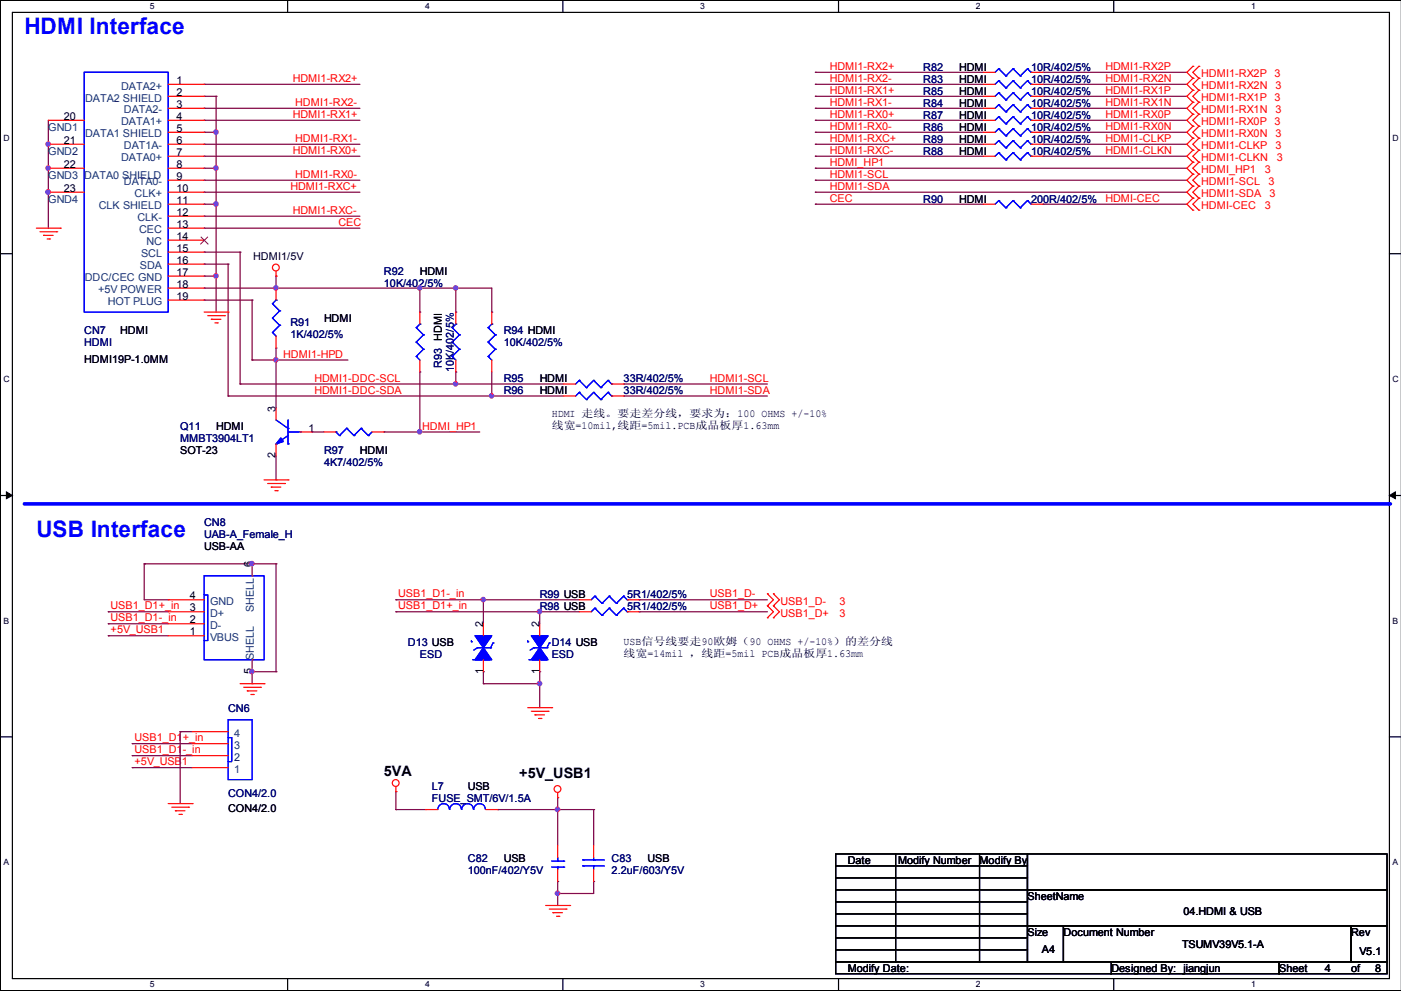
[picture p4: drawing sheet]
<svg xmlns="http://www.w3.org/2000/svg" width="297mm" height="210mm" viewBox="0 0 297 210" stroke-linecap="round" stroke-linejoin="round" font-family="sans-serif">
<path d="M2.6 2.6h291.9v204.7h-291.9zM297 .1h-296.9v209.8h296.9" fill="none" stroke="#000" stroke-width=".25"/>
<g fill="#fff">
<path d="M31.7 .3h1.1v2.1h-1.1z"/>
<path d="M31.7 207.6h1.1v2h-1.1z"/>
</g>
<path d="M61 .1v2.5M61 207.3v2.6" fill="none" stroke="#000" stroke-width=".25"/>
<g fill="#fff">
<path d="M90.1 .3h1v2.1h-1z"/>
<path d="M90.1 207.6h1v2h-1z"/>
</g>
<path d="M119.3 .1v2.5M119.3 207.3v2.6" fill="none" stroke="#000" stroke-width=".25"/>
<g fill="#fff">
<path d="M148.4 .3h1v2.1h-1z"/>
<path d="M148.4 207.6h1v2h-1z"/>
</g>
<path d="M177.7 .1v2.5M177.7 207.3v2.6" fill="none" stroke="#000" stroke-width=".25"/>
<g fill="#fff">
<path d="M206.8 .3h1.1v2.1h-1.1z"/>
<path d="M206.8 207.6h1.1v2h-1.1z"/>
</g>
<path d="M236.1 .1v2.5M236.1 207.3v2.6" fill="none" stroke="#000" stroke-width=".25"/>
<g fill="#fff">
<path d="M265.2 .3h1v2.1h-1z"/>
<path d="M265.2 207.6h1v2h-1z"/>
<path d="M.8 28.2h1.2v2h-1.2z"/>
<path d="M295.1 28.2h1.3v2h-1.3z"/>
<path d="M.8 79.3h1.2v2.1h-1.2z"/>
<path d="M295.1 79.3h1.3v2.1h-1.3z"/>
</g>
<path d="M.1 53.8h2.5M294.5 53.8h2.5" fill="none" stroke="#000" stroke-width=".25"/>
<g fill="#fff">
<path d="M.8 130.6h1.1v2h-1.1z"/>
<path d="M295.1 130.6h1.2v2h-1.2z"/>
</g>
<path d="M.1 105h2.5M294.5 105h2.5" fill="none" stroke="#000" stroke-width=".25"/>
<path d="M1.4 104.2l1.2 .8-1.2 .7zM294.5 105l1.2-.8v1.5z" fill="#000" stroke="#000" stroke-width=".21"/>
<g fill="#fff">
<path d="M.8 181.7h1.1v2h-1.1z"/>
<path d="M295.1 181.7h1.1v2h-1.1z"/>
</g>
<g fill="none" stroke="#000" stroke-width=".25">
<path d="M.1 156.1h2.5M294.5 156.1h2.5M177.1 180.9h40.7v22.9h-40.7zM177.1 183.5h.1M177.1 186h.1M177.1 188.6h.1M177.1 191.1h.1M177.1 193.6h.1M177.1 196.2h.1M177.1 198.7h.1M177.1 183.5h40.7M177.1 186h40.7"/>
<path d="M177.1 188.6h40.7M177.1 191.1h40.7M177.1 193.6h40.7M177.1 196.2h40.7M177.1 198.7h40.7M189.8 180.9v22.9M207.6 180.9v22.9M217.8 180.9h76.2v7.7h-76.2zM217.8 188.6h76.2v7.6h-76.2zM217.8 196.2h7.6v7.6h-7.6zM225.4 196.2h60.9v7.6h-60.9zM286.3 196.2h7.7v7.6h-7.7z"/>
<path d="M177.1 203.8h58.4v2.5h-58.4zM177.1 201.3h.1M177.1 201.3h40.7M189.8 203.8h.1M207.6 203.8h.1M235.5 203.8h35.6v2.5h-35.6zM271.1 203.8h22.9v2.5h-22.9z"/>
</g>
<g fill="none" stroke="#800040" stroke-width=".25">
<path d="M43.3 17.9h.1M43.3 17.9h33M172.8 15.3h.1M172.8 17.9h.1M172.8 17.9h35.6M172.8 15.3h35.6M221.1 17.9h.1M221.1 15.3h.1M221.1 17.9h30.4M221.1 15.3h30.4M10.2 30.6h.1M10.2 35.6h.1"/>
<path d="M10.2 25.5v22.8M43.3 25.5h.1M43.3 20.4h.1M43.3 22.9h.1M43.3 28h.1M43.3 35.6h.1M43.3 30.6h.1M43.3 33.1h.1M43.3 38.2h.1M43.3 25.5h33M43.3 20.4h2.5M43.3 22.9h33"/>
<path d="M43.3 28h2.5M43.3 35.6h2.5M43.3 30.6h33M43.3 33.1h33M43.3 38.2h33M45.8 20.4h.1M45.8 28h.1M45.8 35.6h.1M45.8 20.4v45.7M172.8 35.6h.1M172.8 38.2h.1M172.8 20.4h.1"/>
<path d="M172.8 22.9h.1M172.8 25.5h.1M172.8 28h.1M172.8 30.6h.1M172.8 33.1h.1M172.8 25.5h35.6M172.8 20.4h35.6M172.8 22.9h35.6M172.8 28h35.6M172.8 35.6h78.7M172.8 30.6h35.6M172.8 33.1h35.6"/>
<path d="M172.8 38.2h78.7M221.1 20.4h.1M221.1 22.9h.1M221.1 25.5h.1M221.1 28h.1M221.1 30.6h.1M221.1 33.1h.1M221.1 25.5h30.4M221.1 20.4h30.4M221.1 22.9h30.4M221.1 28h30.4M221.1 30.6h30.4"/>
<path d="M221.1 33.1h30.4M10.2 40.7h.1M43.3 43.3h.1M43.3 58.5h.1M43.3 40.7h.1M43.3 45.8h.1M43.3 53.4h.1M43.3 56h.1M43.3 48.3h.1M43.3 43.3h2.5M43.3 58.5h2.5M43.3 40.7h33"/>
<path d="M43.3 45.8h33M43.3 53.4h7.6M43.3 56h5M43.3 48.3h33M45.8 58.5h.1M45.8 43.3h.1M48.3 56h.1M48.3 56v27.9M50.9 53.4h.1M50.9 53.4v28M58.5 58.5h.1M58.5 58.5v2.5"/>
<path d="M172.8 43.3h.1M172.8 40.7h.1M172.8 43.3h35.6M172.8 40.7h78.7M221.1 43.3h.1M221.1 43.3h30.4M43.3 63.6h.1M43.3 61h.1M43.3 61h60.9v5.1M43.3 63.6h10.1M53.4 63.6h.1M53.4 76.3h.1"/>
<path d="M53.4 76.3h20.3M53.4 63.6v12.7M58.5 73.7h.1M58.5 76.3h.1M58.5 61h.1M58.5 73.7v12.7M89 61h.1M89 66.1h.1M89 78.8h.1M89 61v5.1M89 78.8v12.7M96.6 61h.1"/>
<path d="M96.6 78.8h.1M96.6 66.1h.1M96.6 61v5.1M96.6 78.8v2.6M104.2 66.1h.1M104.2 78.8v5.1M48.3 83.9h.1M48.3 83.9h71.2M50.9 81.4h.1M50.9 81.4h68.6M58.5 96.6v5.1M66.1 91.5h.1"/>
<path d="M66.1 91.5h2.6M81.4 91.5h.1M81.4 91.5h20.3M89 91.5h.1M96.6 81.4h.1M104.2 83.9h.1M132.2 81.4h.1M132.2 83.9h.1M132.2 81.4h30.4M132.2 83.9h30.4M30.6 119.5h.1M30.6 119.5v7.6h5"/>
<path d="M30.6 119.5h27.9M53.4 119.5h.1M53.4 119.5v2.5M58.5 101.7h.1M58.5 119.5h.1M58.5 119.5v22.8M22.9 134.7h.1M22.9 132.2h.1M22.9 129.6h.1M22.9 129.6h12.7M22.9 134.7h12.7M22.9 132.2h12.7"/>
<path d="M35.6 127.1h.1M53.4 139.8v5.1M83.9 127.1h.1M83.9 129.6h.1M83.9 129.6h38.9M83.9 127.1h38.9M102.4 127.1h.1M102.4 127.1v5.1M114.4 129.6h.1M114.4 129.6v2.6M135.5 127.1h.1M135.5 129.6h.1"/>
<path d="M135.5 129.6h27.1M135.5 127.1h27.1M28 157.6h.1M28 157.6h12.7M38.2 155h.1M38.2 155h2.5M38.2 155v15.3M53.4 142.3h.1M53.4 144.9h.1M53.4 142.3h5.1M58.5 142.3h.1M102.4 144.9h.1"/>
<path d="M102.4 142.3h.1M102.4 144.9h12M102.4 142.3v2.6M114.4 144.9h.1M114.4 142.3h.1M114.4 142.3v7.6M28 162.6h.1M28 160.1h.1M28 162.6h12.7M28 160.1h12.7M83.9 171.5h.1M83.9 167.7h.1"/>
<path d="M83.9 171.5h6.4M83.9 167.7v3.8M105.5 171.5h.1M105.5 171.5h20.3M118.2 171.5h.1M118.2 169h.1M118.2 169v10.2M125.8 171.5h.1M125.8 171.5v7.7M118.2 189.3h.1M118.2 186.8h.1M118.2 186.8v5.1"/>
<path d="M125.8 186.8h.1M125.8 186.8v2.5h-7.6"/>
</g>
<g fill="#f0f" stroke="#f0f" stroke-width=".25">
<circle cx="96.6" cy="61" r=".47"/>
<circle cx="45.8" cy="58.5" r=".47"/>
<circle cx="45.8" cy="28" r=".47"/>
<circle cx="45.8" cy="35.6" r=".47"/>
<circle cx="88.9" cy="61" r=".47"/>
<circle cx="96.6" cy="81.3" r=".47"/>
<circle cx="104.2" cy="83.9" r=".47"/>
<circle cx="45.8" cy="43.2" r=".47"/>
<circle cx="88.9" cy="91.5" r=".47"/>
<circle cx="10.2" cy="40.7" r=".47"/>
<circle cx="58.5" cy="76.2" r=".47"/>
<circle cx="10.2" cy="30.5" r=".47"/>
<circle cx="58.5" cy="61" r=".47"/>
<circle cx="114.3" cy="144.8" r=".47"/>
<circle cx="118.2" cy="171.5" r=".47"/>
<circle cx="118.2" cy="189.3" r=".47"/>
<circle cx="102.4" cy="127" r=".47"/>
<circle cx="114.3" cy="129.6" r=".47"/>
<circle cx="10.2" cy="35.6" r=".47"/>
<circle cx="53.4" cy="119.4" r=".47"/>
<circle cx="53.4" cy="142.3" r=".47"/>
</g>
<g fill="none" stroke="#f00" stroke-width=".25">
<path d="M252.8 14.1h.1M252.8 16.6h.1M252.8 19.1h.1M252.8 14.1l-1.3 1.2 1.3 1.3M252.8 16.6l-1.3 1.3 1.3 1.2M252.8 19.1l-1.3 1.3 1.3 1.3M254.1 16.6h.1M254.1 14.1h.1M254.1 19.1h.1M254.1 14.1l-1.3 1.2 1.3 1.3M254.1 16.6l-1.3 1.3 1.3 1.2M254.1 19.1l-1.3 1.3 1.3 1.3"/>
<path d="M252.8 21.7h.1M252.8 24.2h.1M252.8 26.8h.1M252.8 29.3h.1M252.8 31.8h.1M252.8 34.4h.1M252.8 36.9h.1M252.8 39.5h.1M252.8 21.7l-1.3 1.2 1.3 1.3M252.8 24.2l-1.3 1.3 1.3 1.3M252.8 26.8l-1.3 1.2 1.3 1.3M252.8 29.3l-1.3 1.3 1.3 1.2"/>
<path d="M252.8 31.8l-1.3 1.3 1.3 1.3M252.8 34.4l-1.3 1.2 1.3 1.3M252.8 36.9l-1.3 1.3 1.3 1.3M252.8 39.5l-1.3 1.2 1.3 1.3M254.1 21.7h.1M254.1 24.2h.1M254.1 26.8h.1M254.1 29.3h.1M254.1 31.8h.1M254.1 34.4h.1M254.1 36.9h.1M254.1 39.5h.1"/>
<path d="M254.1 21.7l-1.3 1.2 1.3 1.3M254.1 24.2l-1.3 1.3 1.3 1.3M254.1 26.8l-1.3 1.2 1.3 1.3M254.1 29.3l-1.3 1.3 1.3 1.2M254.1 31.8l-1.3 1.3 1.3 1.3M254.1 34.4l-1.3 1.2 1.3 1.3M254.1 36.9l-1.3 1.3 1.3 1.3M254.1 39.5l-1.3 1.2 1.3 1.3M7.7 48.3h5.1M8.5 49.1h3.5M9.2 49.9h.1M9.2 49.9h2.1"/>
<path d="M10 50.6h.5M10.5 50.6h.1M12 49.1h.1M12.8 48.3h.1M58.5 58.5h.1M58.5 57.5v1M252.8 42h.1M252.8 44.5h.1M252.8 42l-1.3 1.3 1.3 1.2M254.1 44.5h.1M254.1 42h.1M254.1 42l-1.3 1.3 1.3 1.2"/>
<path d="M43.3 66.1h5M44 66.9h3.6M44.8 67.6h.1M44.8 67.6h2M45.6 68.4h.5M46.1 68.4h.1M47.6 66.9h.1M48.3 66.1h.1M56 101.7h5M56.7 102.4h3.6M57.5 103.2h.1M57.5 103.2h2"/>
<path d="M58.3 104h.5M58.8 104h.1M60.3 102.4h.1M61 101.7h.1M162.6 125.8h.1M162.6 128.4h.1M162.6 130.9h.1M162.6 125.8l1.3 1.3-1.3 1.3M162.6 128.4l1.3 1.2-1.3 1.3M163.9 125.8h.1M163.9 128.4h.1M163.9 130.9h.1"/>
<path d="M163.9 125.8l1.3 1.3-1.3 1.3M163.9 128.4l1.3 1.2-1.3 1.3M50.9 144.9h5.1M51.6 145.6h3.6M52.4 146.4h.1M52.4 146.4h2M53.2 147.2h.5M53.7 147.2h.1M55.2 145.6h.1M56 144.9h.1M111.8 149.9h5.1M112.6 150.7h3.6"/>
<path d="M113.4 151.5h.1M113.4 151.5h2M114.1 152.2h.5M114.6 152.2h.1M116.2 150.7h.1M116.9 149.9h.1M35.6 170.3h5.1M36.4 171h3.6M37.2 171.8h.1M37.2 171.8h2M37.9 172.6h.5M38.4 172.6h.1"/>
<path d="M40 171h.1M40.7 170.3h.1M83.9 167.7h.1M83.9 166.7v1M118.2 169h.1M118.2 168v1M115.7 191.9h5M116.4 192.6h3.6M117.2 193.4h.1M117.2 193.4h2M117.9 194.1h.5M118.4 194.1h.1"/>
<path d="M120 192.6h.1M120.7 191.9h.1"/>
<circle cx="58.5" cy="56.7" r=".72"/>
<circle cx="83.9" cy="165.9" r=".72"/>
<circle cx="118.2" cy="167.2" r=".72"/>
</g>
<path d="M5.2 106.8h289.3" fill="none" stroke="#00f" stroke-width=".76"/>
<circle cx="294.5" cy="106.8" r=".38" fill="#00f"/>
<g fill="none" stroke="#00f" stroke-width=".25">
<path d="M17.9 15.3h17.7v50.8h-17.7zM211.7 14.6h.1M211.7 19.6h.1M211.7 17.1h.1M211.7 14.6l-.8 .7M211.7 14.6l1.5 1.5M211.7 19.6l-.8 .8M211.7 19.6l1.5 1.6M211.7 17.1l-.8 .8M211.7 17.1l1.5 1.5M213.2 16.1h.1M213.2 18.6h.1"/>
<path d="M214.7 14.6h.1M214.7 19.6h.1M214.7 17.1h.1M214.7 14.6l-1.5 1.5M214.7 14.6l1.5 1.5M214.7 19.6l-1.5 1.6M214.7 19.6l1.5 1.6M214.7 17.1l-1.5 1.5M214.7 17.1l1.5 1.5M216.2 16.1h.1M216.2 18.6h.1M217.8 14.6h.1"/>
<path d="M217.8 19.6h.1M217.8 17.1h.1M217.8 14.6l-1.6 1.5M217.8 14.6l.7 .7M217.8 19.6l-1.6 1.6M217.8 19.6l.7 .8M217.8 17.1l-1.6 1.5M217.8 17.1l.7 .8M218.5 15.3h.1M218.5 17.9h.1M211.7 22.2h.1M211.7 32.3h.1"/>
<path d="M211.7 24.7h.1M211.7 29.8h.1M211.7 27.3h.1M211.7 22.2l-.8 .7M211.7 22.2l1.5 1.5M211.7 32.3l-.8 .8M211.7 32.3l1.5 1.6M211.7 24.7l-.8 .8M211.7 24.7l1.5 1.5M211.7 29.8l-.8 .8M211.7 29.8l1.5 1.5M211.7 27.3l-.8 .7"/>
<path d="M211.7 27.3l1.5 1.5M213.2 23.7h.1M213.2 33.9h.1M213.2 26.2h.1M213.2 21.2h.1M213.2 31.3h.1M213.2 28.8h.1M214.7 22.2h.1M214.7 32.3h.1M214.7 24.7h.1M214.7 29.8h.1M214.7 27.3h.1"/>
<path d="M214.7 22.2l-1.5 1.5M214.7 22.2l1.5 1.5M214.7 32.3l-1.5 1.6M214.7 32.3l1.5 1.6M214.7 24.7l-1.5 1.5M214.7 24.7l1.5 1.5M214.7 29.8l-1.5 1.5M214.7 29.8l1.5 1.5M214.7 27.3l-1.5 1.5M214.7 27.3l1.5 1.5M216.2 23.7h.1M216.2 33.9h.1"/>
<path d="M216.2 26.2h.1M216.2 21.2h.1M216.2 31.3h.1M216.2 28.8h.1M217.8 22.2h.1M217.8 32.3h.1M217.8 24.7h.1M217.8 29.8h.1M217.8 27.3h.1M217.8 22.2l-1.6 1.5M217.8 22.2l.7 .7M217.8 32.3l-1.6 1.6"/>
<path d="M217.8 32.3l.7 .8M217.8 24.7l-1.6 1.5M217.8 24.7l.7 .8M217.8 29.8l-1.6 1.5M217.8 29.8l.7 .8M217.8 27.3l-1.6 1.5M217.8 27.3l.7 .7M218.5 22.9h.1M218.5 33.1h.1M218.5 25.5h.1M218.5 20.4h.1M218.5 30.6h.1"/>
<path d="M218.5 28h.1M211.7 42.5h.1M211.7 42.5l-.8 .8M211.7 42.5l1.5 1.5M213.2 44h.1M214.7 42.5h.1M214.7 42.5l-1.5 1.5M214.7 42.5l1.5 1.5M216.2 44h.1M217.8 42.5h.1M217.8 42.5l-1.6 1.5M217.8 42.5l.7 .8"/>
<path d="M218.5 43.3h.1M57.7 70.4h.1M57.7 67.4h.1M57.7 64.3h.1M57.7 70.4l.8 .8M57.7 67.4l1.6 1.5M57.7 64.3l1.6 1.6M58.5 63.6h.1M58.5 63.6l-.8 .7M59.3 68.9h.1M59.3 65.9h.1M59.3 68.9l-1.6 1.5"/>
<path d="M59.3 65.9l-1.6 1.5M88.2 75.5h.1M88.2 72.5h.1M88.2 69.4h.1M88.2 75.5l.8 .8M88.2 72.5l1.5 1.5M88.2 69.4l1.5 1.6M89 68.7h.1M89 68.7l-.8 .7M89.7 74h.1M89.7 71h.1M89.7 74l-1.5 1.5"/>
<path d="M89.7 71l-1.5 1.5M95.8 75.5h.1M95.8 72.5h.1M95.8 69.4h.1M95.8 75.5l.8 .8M95.8 72.5l1.6 1.5M95.8 69.4l1.6 1.6M96.6 68.7h.1M96.6 68.7l-.8 .7M97.4 74h.1M97.4 71h.1M97.4 74l-1.6 1.5"/>
<path d="M97.4 71l-1.6 1.5M103.5 75.5h.1M103.5 72.5h.1M103.5 69.4h.1M103.5 75.5l.7 .8M103.5 72.5l1.5 1.5M103.5 69.4l1.5 1.6M104.2 68.7h.1M104.2 68.7l-.7 .7M105 74h.1M105 71h.1M105 74l-1.5 1.5"/>
<path d="M105 71l-1.5 1.5M58.5 94.1h.1M58.5 89l2.5 1.8M61 90.8h.1M61 94.1h.1M61 92.3l-2.5 1.8M61 89v5.1M61 91.5h2.6M63.6 91.5h.1M71.2 91.5h.1M71.2 91.5l.8 .8M72 92.3h.1"/>
<path d="M73.5 90.8h.1M73.5 90.8l1.5 1.5M73.5 90.8l-1.5 1.5M75 92.3h.1M76.5 90.8h.1M76.5 90.8l1.6 1.5M76.5 90.8l-1.5 1.5M78.1 92.3h.1M78.8 91.5l-.7 .8M122.8 83.1h.1M122.8 80.6h.1M122.8 83.1l-.8 .8"/>
<path d="M122.8 83.1l1.5 1.6M122.8 80.6l-.8 .8M122.8 80.6l1.5 1.5M124.3 84.7h.1M124.3 82.1h.1M125.8 83.1h.1M125.8 80.6h.1M125.8 83.1l-1.5 1.6M125.8 83.1l1.5 1.6M125.8 80.6l-1.5 1.5M125.8 80.6l1.5 1.5M127.3 84.7h.1"/>
<path d="M127.3 82.1h.1M128.9 83.1h.1M128.9 80.6h.1M128.9 83.1l-1.6 1.6M128.9 83.1l.7 .8M128.9 80.6l-1.6 1.5M128.9 80.6l.7 .8M129.6 83.9h.1M129.6 81.4h.1M43.3 122h12.7v17.8h-12.7zM43.3 126.1h.7v9.6h-.7M99.9 136h.1"/>
<path d="M99.9 135.7v.3M100.2 139.8h3.5M101.2 137.2h.1M101.2 137.2h2.8M101.2 137.2l-.8 .6M102.4 136.5h.1M102.4 136.5v.7M103.7 139.8h.1M104 137.2h.1M104.5 136.2h.1M104.5 136.2l-.5 1M111.8 136h.1"/>
<path d="M111.8 135.7v.3M112.1 139.8h3.6M113.1 137.2h.1M113.1 137.2h2.8M113.1 137.2l-.7 .6M114.4 136.5h.1M114.4 136.5v.7M115.7 139.8h.1M115.9 137.2h.1M116.4 136.2h.1M116.4 136.2l-.5 1M126.1 126.3h.1"/>
<path d="M126.1 128.9h.1M126.1 126.3l-.8 .8M126.1 126.3l1.5 1.5M126.1 128.9l-.8 .7M126.1 128.9l1.5 1.5M127.6 127.8h.1M127.6 130.4h.1M129.1 126.3h.1M129.1 128.9h.1M129.1 126.3l-1.5 1.5M129.1 126.3l1.5 1.5M129.1 128.9l-1.5 1.5"/>
<path d="M129.1 128.9l1.5 1.5M130.6 127.8h.1M130.6 130.4h.1M132.2 126.3h.1M132.2 128.9h.1M132.2 126.3l-1.6 1.5M132.2 126.3l.7 .8M132.2 128.9l-1.6 1.5M132.2 128.9l.7 .7M132.9 127.1h.1M132.9 129.6h.1M48.3 152.5h5.1v12.7h-5.1z"/>
<path d="M48.3 156.3h.8v5.1h-.8M92.8 171.5a1.23 1.23 0 0 1 1.2-1.2 1.23 1.23 0 0 1 1.2 1.2M95.3 171.5a1.23 1.23 0 0 1 1.3-1.2 1.23 1.23 0 0 1 1.2 1.2M97.9 171.5a1.23 1.23 0 0 1 1.2-1.2 1.23 1.23 0 0 1 1.2 1.2M100.4 171.5a1.23 1.23 0 0 1 1.2-1.2 1.23 1.23 0 0 1 1.3 1.2M116.9 182.5h2.6M116.9 183.7h2.6M118.2 183.7h.1M118.2 182.5h.1M118.2 181.7v.8M118.2 183.7v.5M119.5 182.5h.1"/>
<path d="M119.5 183.7h.1M123.5 183.5h.1M123.5 182.2h.1M123.5 183.5h4.6M123.5 182.2h4.6M125.8 182.2h.1M125.8 183.5h.1M125.8 181.7v.5M125.8 183.5v.7"/>
</g>
<g fill="none" stroke="#f00" stroke-width=".25">
<path d="M35.6 17.9h7.7M208.4 15.3h2.5M208.4 17.9h2.5M218.5 15.3h2.6M218.5 17.9h2.6M10.2 25.5h7.7M10.2 30.6h7.7M10.2 35.6h7.7M35.6 22.9h7.7M35.6 33.1h7.7M35.6 25.5h7.7M35.6 20.4h7.7"/>
<path d="M35.6 30.6h7.7M35.6 28h7.7M35.6 35.6h7.7M35.6 38.2h7.7M208.4 22.9h2.5M208.4 33.1h2.5M208.4 25.5h2.5M208.4 20.4h2.5M208.4 30.6h2.5M208.4 28h2.5M218.5 22.9h2.6M218.5 33.1h2.6"/>
<path d="M218.5 25.5h2.6M218.5 20.4h2.6M218.5 30.6h2.6M218.5 28h2.6M10.2 40.7h7.7M35.6 43.3h7.7M35.6 40.7h7.7M35.6 45.8h7.7M35.6 48.3h7.7M35.6 50.9h7.7M35.6 53.4h7.7M35.6 56h7.7"/>
<path d="M35.6 58.5h7.7M208.4 43.3h2.5M218.5 43.3h2.6M35.6 61h7.7M35.6 63.6h7.7M58.5 61v2.6M58.5 71.2v2.5M89 66.1v2.6M89 76.3v2.5M96.6 66.1v2.6M96.6 76.3v2.5M104.2 66.1v2.6"/>
<path d="M104.2 76.3v2.5M58.5 86.4v2.6M58.5 94.1v2.5M63.6 91.5h2.5M68.7 91.5h2.5M78.8 91.5h2.6M119.5 83.9h2.5M119.5 81.4h2.5M129.6 83.9h2.6M129.6 81.4h2.6M35.6 127.1h7.7M35.6 129.6h7.7"/>
<path d="M35.6 134.7h7.7M35.6 132.2h7.7M53.4 139.8h.1M53.4 122h.1M102.4 132.2v2.5M102.4 139.8v2.5M114.4 132.2v2.5M114.4 139.8v2.5M122.8 127.1h2.5M122.8 129.6h2.5M132.9 127.1h2.6M132.9 129.6h2.6"/>
<path d="M40.7 157.6h7.6M40.7 155h7.6M40.7 162.6h7.6M40.7 160.1h7.6M90.3 171.5h2.5M103 171.5h2.5M118.2 179.2v2.5M125.8 179.2v2.5M118.2 184.2v2.6M125.8 184.2v2.6"/>
</g>
<g fill="#00f" stroke="#00f" stroke-width=".25">
<path d="M59.5 92.8l.5 .8-1.5 .5z"/>
<path d="M114.4 137.2l1.8 2.6h-3.6z" fill-rule="evenodd"/>
<path d="M112.6 134.7h3.6l-1.8 2.5z" fill-rule="evenodd"/>
<path d="M114.4 137.2l1.8 2.6h-3.6z" fill-rule="evenodd"/>
<path d="M112.6 134.7h3.6l-1.8 2.5z" fill-rule="evenodd"/>
<path d="M102.4 137.2l1.8 2.6h-3.5z" fill-rule="evenodd"/>
<path d="M100.7 134.7h3.5l-1.8 2.5z" fill-rule="evenodd"/>
<path d="M102.4 137.2l1.8 2.6h-3.5z" fill-rule="evenodd"/>
<path d="M100.7 134.7h3.5l-1.8 2.5z" fill-rule="evenodd"/>
</g>
<path d="M42.5 50.2l1.7 1.6M44.1 50.2l-1.6 1.6" fill="none" stroke="#804000" stroke-width=".21"/>
<g fill="#f0f" stroke="#f0f" stroke-width=".25">
<circle cx="96.6" cy="61" r=".47"/>
<circle cx="45.8" cy="58.5" r=".47"/>
<circle cx="45.8" cy="28" r=".47"/>
<circle cx="45.8" cy="35.6" r=".47"/>
<circle cx="88.9" cy="61" r=".47"/>
<circle cx="96.6" cy="81.3" r=".47"/>
<circle cx="104.2" cy="83.9" r=".47"/>
<circle cx="45.8" cy="43.2" r=".47"/>
<circle cx="88.9" cy="91.5" r=".47"/>
<circle cx="10.2" cy="40.7" r=".47"/>
<circle cx="58.5" cy="76.2" r=".47"/>
<circle cx="10.2" cy="30.5" r=".47"/>
<circle cx="58.5" cy="61" r=".47"/>
<circle cx="114.3" cy="144.8" r=".47"/>
<circle cx="118.2" cy="171.5" r=".47"/>
<circle cx="118.2" cy="189.3" r=".47"/>
<circle cx="102.4" cy="127" r=".47"/>
<circle cx="114.3" cy="129.6" r=".47"/>
<circle cx="10.2" cy="35.6" r=".47"/>
<circle cx="53.4" cy="119.4" r=".47"/>
<circle cx="53.4" cy="142.3" r=".47"/>
</g>
<g font-size="4.8" fill="#00f">
<text x="5.2" y="7.1">HDMI Interface</text>
<text x="7.7" y="113.8">USB Interface</text>
</g>
<g font-size="3">
<text x="81.4" y="164.5">5VA</text>
<text x="110.1" y="164.8">+5V_USB1</text>
</g>
<g font-size="2.3">
<text x="37.4" y="17.8">1</text>
<text x="203.3" y="15">HDMI</text>
<text x="203.3" y="17.5">HDMI</text>
<text x="37.4" y="22.9">3</text>
<text x="37.4" y="20.3">2</text>
<text x="203.3" y="22.6">HDMI</text>
<text x="203.3" y="20.1">HDMI</text>
<text x="13.5" y="25.4">20</text>
<text x="37.4" y="25.4">4</text>
<text x="37.4" y="27.9">5</text>
<text x="203.3" y="25.1">HDMI</text>
<text x="203.3" y="27.7">HDMI</text>
<text x="13.5" y="30.5">21</text>
<text x="13.5" y="35.6">22</text>
<text x="37.4" y="30.5">6</text>
<text x="37.4" y="35.6">8</text>
<text x="37.4" y="33">7</text>
<text x="203.3" y="32.8">HDMI</text>
<text x="203.3" y="30.2">HDMI</text>
<text x="13.5" y="40.6">23</text>
<text x="37.4" y="38.1">9</text>
<text x="37.4" y="40.6">10</text>
<text x="37.4" y="43.2">11</text>
<text x="37.4" y="45.7">12</text>
<text x="203.3" y="42.9">HDMI</text>
<text x="37.4" y="48.3">13</text>
<text x="37.4" y="53.3">15</text>
<text x="37.4" y="50.8">14</text>
<text x="37.4" y="55.9">16</text>
<text x="37.4" y="58.4">17</text>
<text x="53.7" y="55.1">HDMI1/5V</text>
<text x="89" y="58.2">HDMI</text>
<text x="37.4" y="61">18</text>
<text x="37.4" y="63.5">19</text>
<text x="25.5" y="70.9">HDMI</text>
<text x="68.7" y="68.3">HDMI</text>
<text x="17.9" y="77">HDMI19P-1.0MM</text>
<text x="114.4" y="83.6">HDMI</text>
<text x="114.4" y="81">HDMI</text>
<text x="58.4" y="87.2" transform="rotate(-90 58.4 87.2)">3</text>
<text x="116.9" y="88.4">HDMI 走线。要走差分线，要求为：100 OHMS +/-10%</text>
<text x="45.8" y="91.2">HDMI</text>
<text x="65.4" y="91.4">1</text>
<text x="116.9" y="90.9">线宽=10mil,线距=5mil.PCB成品板厚1.63mm</text>
<text x="38.2" y="96.3">SOT-23</text>
<text x="58.4" y="97.1" transform="rotate(-90 58.4 97.1)">2</text>
<text x="76.3" y="96.3">HDMI</text>
<text x="43.3" y="116.6">USB-AA</text>
<text x="53.3" y="120.2" transform="rotate(-90 53.3 120.2)">6</text>
<text x="40.2" y="129.5">3</text>
<text x="40.2" y="127">4</text>
<text x="40.2" y="134.6">1</text>
<text x="40.2" y="132.1">2</text>
<text x="102.4" y="132.9" transform="rotate(-90 102.4 132.9)">2</text>
<text x="114.3" y="132.9" transform="rotate(-90 114.3 132.9)">2</text>
<text x="132.2" y="136.7">USB信号线要走90欧姆（90 OHMS +/-10%）的差分线</text>
<text x="53.3" y="142.8" transform="rotate(-90 53.3 142.8)">5</text>
<text x="102.4" y="142.8" transform="rotate(-90 102.4 142.8)">1</text>
<text x="114.3" y="142.8" transform="rotate(-90 114.3 142.8)">1</text>
<text x="132.2" y="139.2">线宽=14mil ，线距=5mil PCB成品板厚1.63mm</text>
<text x="99.2" y="167.4">USB</text>
<text x="48.3" y="172">CON4/2.0</text>
<text x="106.8" y="182.6">USB</text>
<text x="137.3" y="182.6">USB</text>
<text x="179.7" y="183.1">Date</text>
<text x="190.3" y="183.1">Modify Number</text>
<text x="207.6" y="183.1">Modify By</text>
<text x="217.8" y="190.8">SheetName</text>
<text x="250.8" y="193.8">04.HDMI &amp; USB</text>
<text x="217.8" y="198.4">Size</text>
<text x="220.8" y="201.9">A4</text>
<text x="225.4" y="198.4">Document Number</text>
<text x="250.5" y="200.9">TSUMV39V5.1-A</text>
<text x="286.4" y="198.4">Rev</text>
<text x="288.1" y="202.4">V5.1</text>
<text x="179.7" y="206">Modify Date:</text>
<text x="235.6" y="206">Designed By: jiangjun</text>
<text x="271.1" y="206">Sheet</text>
<text x="280.8" y="206">4</text>
<text x="286.4" y="206">of</text>
<text x="291.4" y="206">8</text>
</g>
<g font-size="2.3" fill="#f00">
<text x="62.1" y="17.4">HDMI1-RX2+</text>
<text x="175.9" y="14.8">HDMI1-RX2+</text>
<text x="175.9" y="17.4">HDMI1-RX2-</text>
<text x="234.3" y="17.4">HDMI1-RX2N</text>
<text x="234.3" y="14.8">HDMI1-RX2P</text>
<text x="254.6" y="16.3">HDMI1-RX2P 3</text>
<text x="62.6" y="22.4">HDMI1-RX2-</text>
<text x="175.9" y="19.9">HDMI1-RX1+</text>
<text x="175.9" y="22.4">HDMI1-RX1-</text>
<text x="234.3" y="19.9">HDMI1-RX1P</text>
<text x="234.3" y="22.4">HDMI1-RX1N</text>
<text x="254.6" y="18.8">HDMI1-RX2N</text>
<text x="254.6" y="21.3">HDMI1-RX1P 3</text>
<text x="254.6" y="23.9">HDMI1-RX1N</text>
<text x="270.4" y="18.8">3</text>
<text x="270.4" y="23.9">3</text>
<text x="62.1" y="25">HDMI1-RX1+</text>
<text x="175.9" y="25">HDMI1-RX0+</text>
<text x="175.9" y="27.5">HDMI1-RX0-</text>
<text x="234.3" y="25">HDMI1-RX0P</text>
<text x="234.3" y="27.5">HDMI1-RX0N</text>
<text x="254.6" y="26.4">HDMI1-RX0P 3</text>
<text x="254.6" y="29">HDMI1-RX0N</text>
<text x="270.4" y="29">3</text>
<text x="62.1" y="32.6">HDMI1-RX0+</text>
<text x="62.6" y="30.1">HDMI1-RX1-</text>
<text x="175.9" y="35.1">HDMI_HP1</text>
<text x="175.9" y="30.1">HDMI1-RXC+</text>
<text x="175.9" y="32.6">HDMI1-RXC-</text>
<text x="234.3" y="30.1">HDMI1-CLKP</text>
<text x="234.3" y="32.6">HDMI1-CLKN</text>
<text x="254.6" y="31.5">HDMI1-CLKP</text>
<text x="254.6" y="34">HDMI1-CLKN</text>
<text x="270.4" y="31.5">3</text>
<text x="270.6" y="34">3</text>
<text x="61.6" y="40.2">HDMI1-RXC+</text>
<text x="62.6" y="37.7">HDMI1-RX0-</text>
<text x="175.9" y="37.7">HDMI1-SCL</text>
<text x="175.9" y="40.2">HDMI1-SDA</text>
<text x="254.6" y="36.6">HDMI_HP1</text>
<text x="254.6" y="39.1">HDMI1-SCL</text>
<text x="254.6" y="41.7">HDMI1-SDA</text>
<text x="268.1" y="36.6">3</text>
<text x="268.8" y="39.1">3</text>
<text x="269.1" y="41.7">3</text>
<text x="62.1" y="45.3">HDMI1-RXC-</text>
<text x="71.7" y="47.8">CEC</text>
<text x="175.9" y="42.8">CEC</text>
<text x="234.3" y="42.8">HDMI-CEC</text>
<text x="254.6" y="44.2">HDMI-CEC</text>
<text x="268.1" y="44.2">3</text>
<text x="60" y="75.8">HDMI1-HPD</text>
<text x="66.6" y="80.9">HDMI1-DDC-SCL</text>
<text x="66.6" y="83.4">HDMI1-DDC-SDA</text>
<text x="150.5" y="80.9">HDMI1-SCL</text>
<text x="150.5" y="83.4">HDMI1-SDA</text>
<text x="89.5" y="91">HDMI_HP1</text>
<text x="23.5" y="131.7">USB1_D1-_in</text>
<text x="23.5" y="129.1">USB1_D1+_in</text>
<text x="84.4" y="126.6">USB1_D1-_in</text>
<text x="84.4" y="129.1">USB1_D1+_in</text>
<text x="150.5" y="126.6">USB1_D-</text>
<text x="150.5" y="129.1">USB1_D+</text>
<text x="165.4" y="128.3">USB1_D-</text>
<text x="165.4" y="130.8">USB1_D+</text>
<text x="177.9" y="128.3">3</text>
<text x="177.9" y="130.8">3</text>
<text x="23.5" y="134.2">+5V_USB1</text>
<text x="28.5" y="157.1">USB1_D1+_in</text>
<text x="28.5" y="159.6">USB1_D1-_in</text>
<text x="28.5" y="162.1">+5V_USB1</text>
</g>
<g font-size="2.3" fill="#000080">
<text x="195.7" y="15">R82</text>
<text x="195.7" y="17.5">R83</text>
<text x="218.5" y="15">10R/402/5%</text>
<text x="218.5" y="17.5">10R/402/5%</text>
<text x="195.7" y="22.6">R84</text>
<text x="195.7" y="20.1">R85</text>
<text x="218.5" y="22.6">10R/402/5%</text>
<text x="218.5" y="20.1">10R/402/5%</text>
<text x="195.7" y="25.1">R87</text>
<text x="195.7" y="27.7">R86</text>
<text x="218.5" y="25.1">10R/402/5%</text>
<text x="218.5" y="27.7">10R/402/5%</text>
<text x="195.7" y="32.8">R88</text>
<text x="195.7" y="30.2">R89</text>
<text x="218.5" y="32.8">10R/402/5%</text>
<text x="218.5" y="30.2">10R/402/5%</text>
<text x="195.7" y="42.9">R90</text>
<text x="218.5" y="42.9">200R/402/5%</text>
<text x="81.4" y="58.2">R92</text>
<text x="81.4" y="60.7">10K/402/5%</text>
<text x="17.9" y="70.9">CN7</text>
<text x="61.6" y="69.1">R91</text>
<text x="61.6" y="71.6">1K/402/5%</text>
<text x="106.8" y="70.9">R94 HDMI</text>
<text x="17.9" y="73.4">HDMI</text>
<text x="106.8" y="73.4">10K/402/5%</text>
<text x="93.6" y="78.1" transform="rotate(-90 93.6 78.1)">R93 HDMI</text>
<text x="96.2" y="78.8" transform="rotate(-90 96.2 78.8)">10K/402/5%</text>
<text x="106.8" y="83.6">R96</text>
<text x="106.8" y="81">R95</text>
<text x="132.2" y="83.6">33R/402/5%</text>
<text x="132.2" y="81">33R/402/5%</text>
<text x="38.2" y="91.2">Q11</text>
<text x="38.2" y="93.7">MMBT3904LT1</text>
<text x="68.7" y="96.3">R97</text>
<text x="68.7" y="98.8">4K7/402/5%</text>
<text x="43.3" y="111.5">CN8</text>
<text x="43.3" y="114">UAB-A_Female_H</text>
<text x="114.4" y="126.7">R99 USB</text>
<text x="114.4" y="129.3">R98 USB</text>
<text x="132.9" y="126.7">5R1/402/5%</text>
<text x="132.9" y="129.3">5R1/402/5%</text>
<text x="86.4" y="136.9">D13 USB</text>
<text x="116.9" y="136.9">D14 USB</text>
<text x="89" y="139.4">ESD</text>
<text x="116.9" y="139.4">ESD</text>
<text x="48.3" y="150.9">CN6</text>
<text x="91.5" y="167.4">L7</text>
<text x="48.3" y="168.9">CON4/2.0</text>
<text x="91.5" y="169.9">FUSE_SMT/6V/1.5A</text>
<text x="99.2" y="182.6">C82</text>
<text x="99.2" y="185.2">100nF/402/Y5V</text>
<text x="129.6" y="182.6">C83</text>
<text x="129.6" y="185.2">2.2uF/603/Y5V</text>
</g>
<g font-size="2.3" fill="#004080">
<text x="18" y="21.5">DATA2 SHIELD</text>
<text x="25.7" y="19">DATA2+</text>
<text x="10.2" y="27.7">GND1</text>
<text x="18" y="29.1">DATA1 SHIELD</text>
<text x="25.7" y="26.6">DATA1+</text>
<text x="26.2" y="24">DATA2-</text>
<text x="10.2" y="32.8">GND2</text>
<text x="25.7" y="34.2">DATA0+</text>
<text x="26.2" y="31.7">DAT1A-</text>
<text x="10.2" y="37.8">GND3</text>
<text x="17.9" y="37.8">DATA0 SHIELD</text>
<text x="26.2" y="39.3">DATA0-</text>
<text x="28.5" y="41.8">CLK+</text>
<text x="10.2" y="42.9">GND4</text>
<text x="20.9" y="44.4">CLK SHIELD</text>
<text x="29.1" y="46.9">CLK-</text>
<text x="29.5" y="49.4">CEC</text>
<text x="31.1" y="52">NC</text>
<text x="18" y="59.6">DDC/CEC GND</text>
<text x="29.6" y="57.1">SDA</text>
<text x="29.9" y="54.5">SCL</text>
<text x="20.8" y="62.1">+5V POWER</text>
<text x="22.9" y="64.7">HOT PLUG</text>
<text x="44.5" y="130.7">D+</text>
<text x="44.5" y="128.2">GND</text>
<text x="53.8" y="129.6" transform="rotate(-90 53.8 129.6)">SHELL</text>
<text x="44.5" y="135.8">VBUS</text>
<text x="44.5" y="133.3">D-</text>
<text x="53.8" y="139.8" transform="rotate(-90 53.8 139.8)">SHELL</text>
<text x="49.6" y="161.2">2</text>
<text x="49.6" y="158.7">3</text>
<text x="49.6" y="156.1">4</text>
<text x="49.6" y="163.7">1</text>
</g>
<g font-size="1.8">
<text x="31.8" y="1.9">5</text>
<text x="90.1" y="1.9">4</text>
<text x="148.4" y="1.9">3</text>
<text x="206.8" y="1.9">2</text>
<text x="265.2" y="1.9">1</text>
<text x=".8" y="29.8">D</text>
<text x="295.2" y="29.8">D</text>
<text x=".8" y="80.9">C</text>
<text x="295.2" y="80.9">C</text>
<text x=".8" y="132.2">B</text>
<text x="295.2" y="132.2">B</text>
<text x=".8" y="183.3">A</text>
<text x="295.2" y="183.3">A</text>
<text x="31.8" y="209.2">5</text>
<text x="90.1" y="209.2">4</text>
<text x="148.4" y="209.2">3</text>
<text x="206.8" y="209.2">2</text>
<text x="265.2" y="209.2">1</text>
</g>
</svg>
